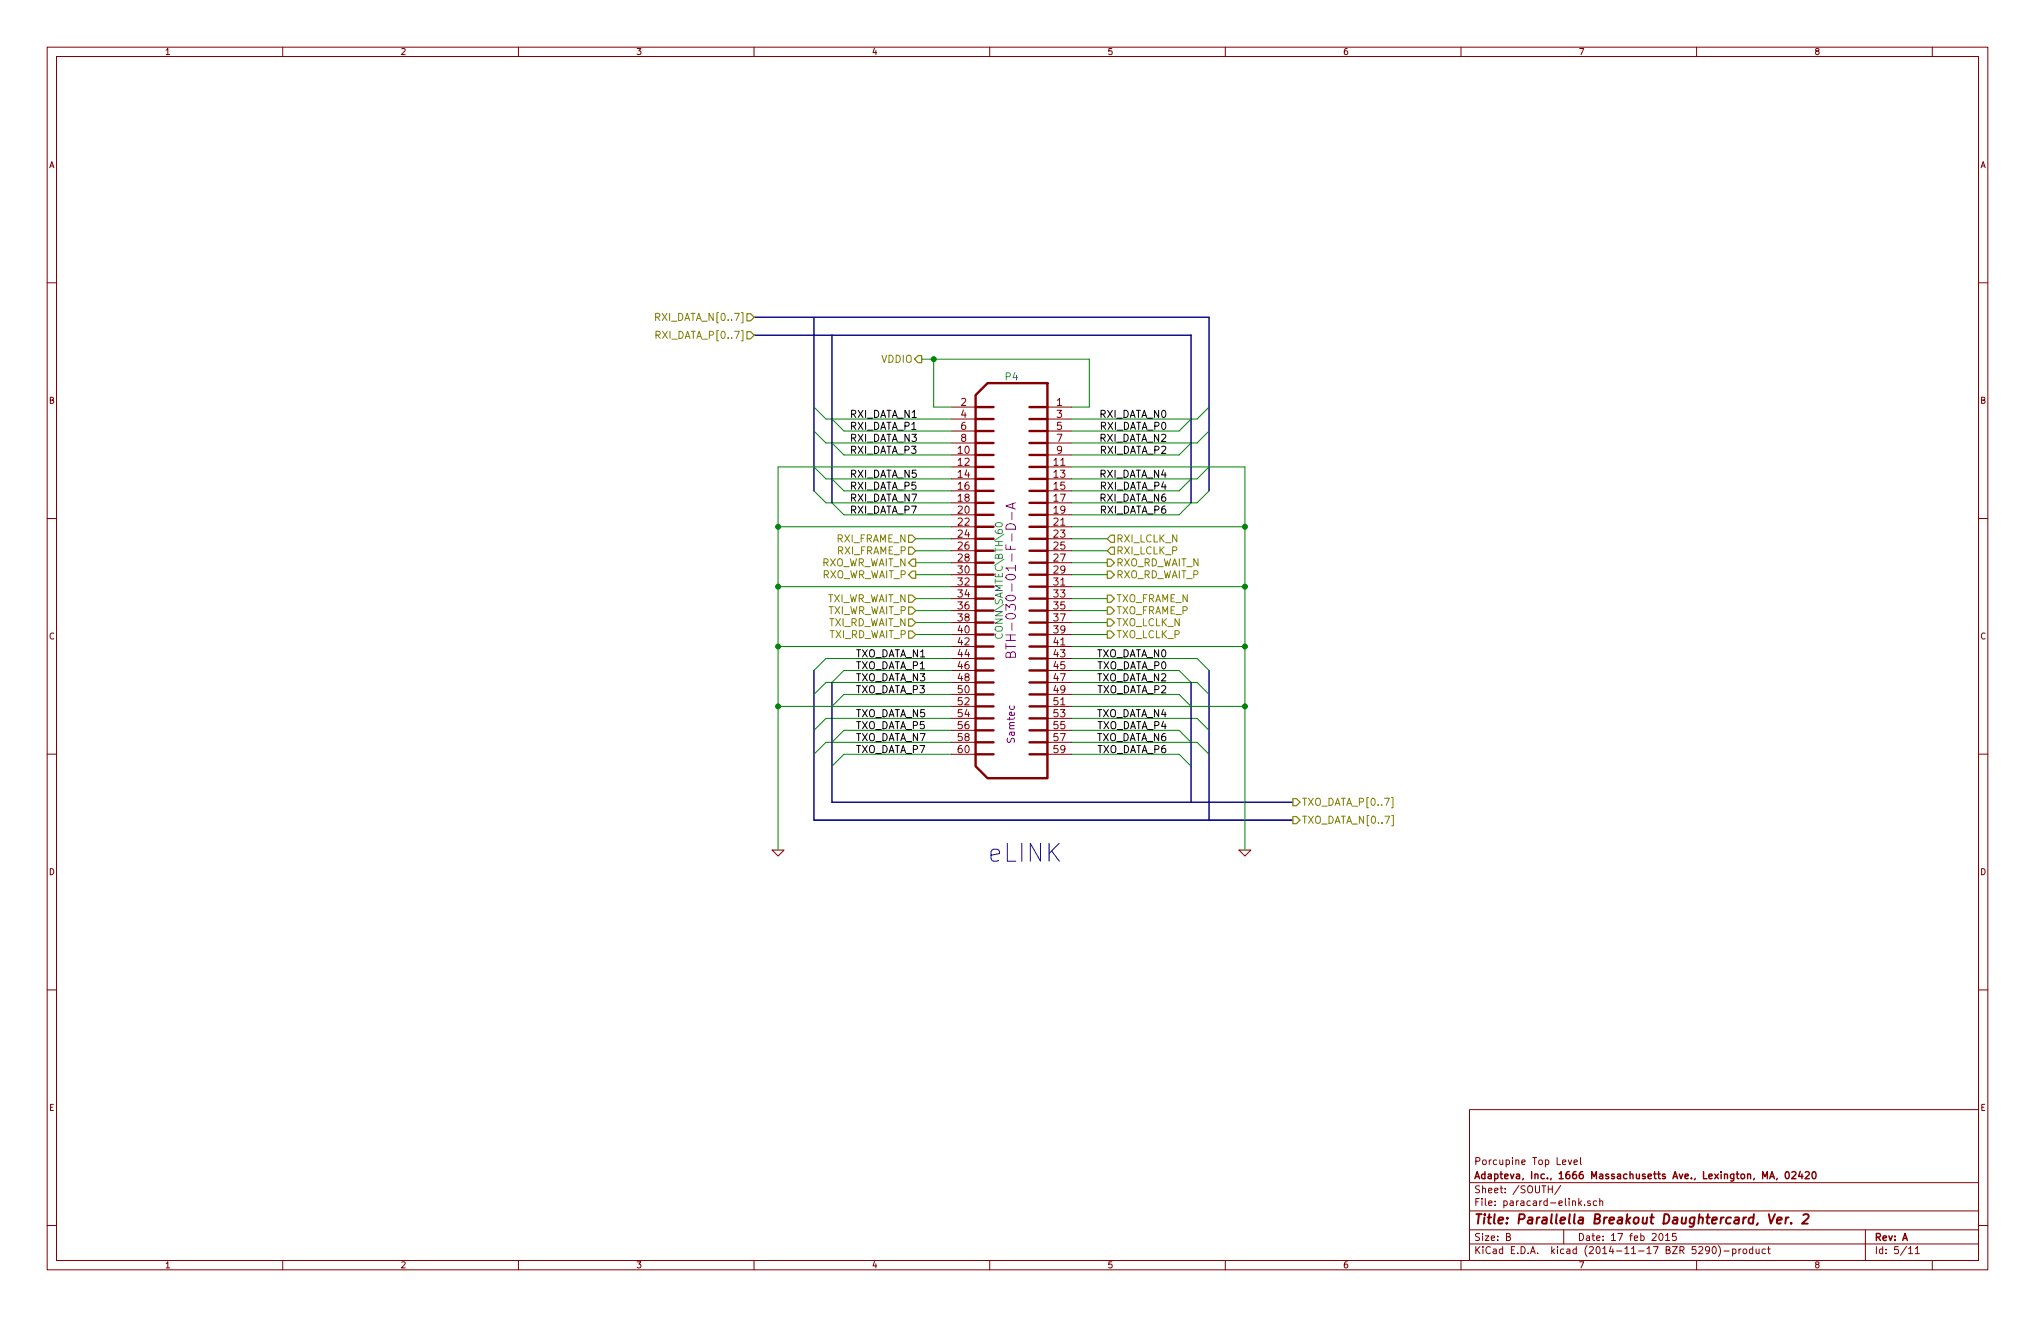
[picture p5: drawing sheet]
<svg xmlns="http://www.w3.org/2000/svg" width="432mm" height="279mm" viewBox="0 0 432 279" stroke-linecap="round" stroke-linejoin="round" font-family="sans-serif">
<g fill="none" stroke="#840000" stroke-width=".21">
<path d="M10 10h411.8v259.4h-411.8zM12 12h407.8v255.4h-407.8zM60 10v2M110 10v2M160 10v2M210 10v2M260 10v2M310 10v2M360 10v2M410 10v2M10 60h2M419.8 60h2"/>
<path d="M201.9 86.4h5.1M201.9 88.9h5.1M201.9 91.4h5.1M201.9 94h5.1M201.9 96.5h5.1M201.9 99.1h5.1M222.2 86.4h5.1M222.2 88.9h5.1M222.2 91.4h5.1M222.2 94h5.1M222.2 96.5h5.1M222.2 99.1h5.1"/>
<path d="M10 110h2M201.9 109.2h5.1M201.9 111.8h5.1M201.9 101.6h5.1M201.9 114.3h5.1M201.9 104.1h5.1M201.9 116.8h5.1M201.9 106.7h5.1M201.9 119.4h5.1M222.2 109.2h5.1M222.2 111.8h5.1M222.2 101.6h5.1"/>
<path d="M222.2 114.3h5.1M222.2 104.1h5.1M222.2 116.8h5.1M222.2 106.7h5.1M222.2 119.4h5.1M419.8 110h2M201.9 121.9h5.1M201.9 134.6h5.1M201.9 124.5h5.1M201.9 137.2h5.1M201.9 127h5.1M201.9 139.7h5.1"/>
<path d="M201.9 129.5h5.1M201.9 132.1h5.1M222.2 121.9h5.1M222.2 134.6h5.1M222.2 124.5h5.1M222.2 137.2h5.1M222.2 127h5.1M222.2 139.7h5.1M222.2 129.5h5.1M222.2 132.1h5.1M10 160h2M201.9 147.3h5.1"/>
<path d="M201.9 149.9h5.1M201.9 152.4h5.1M201.9 142.2h5.1M201.9 154.9h5.1M201.9 144.8h5.1M201.9 157.5h5.1M222.2 147.3h5.1M222.2 149.9h5.1M222.2 152.4h5.1M222.2 142.2h5.1M222.2 154.9h5.1M222.2 144.8h5.1"/>
<path d="M222.2 157.5h5.1M419.8 160h2M201.9 160h5.1M222.2 160h5.1M163.8 180.3h2.6l-1.3 1.3zM262.9 180.3h2.5l-1.2 1.3zM10 210h2M419.8 210h2M311.8 235.4h108v32h-108zM10 260h2M311.8 256.9h108M311.8 250.9h108"/>
<path d="M328.5 252.3h.9M329.4 251.6v1.5M331.2 251.5l-1.3 1.9M332.8 246.1l.3 1 .4-1M334 246.6l.7-.2-.1-.2-.4-.1-.2 .2 .1 .7h.5M335 254.3v1.5M335.2 255.2l.4 .6M335.4 245.6v1.3l.2 .2M335.6 254.8l-.6 .5M336.2 255.6v.2M337.4 254.8h-.3l-.2 .2v.2l.5 .1v.4h-.5M338.8 254.8h-.4l-.3 .2 .1 .6 .2 .2 .4-.1"/>
<path d="M339.4 254.9l.2-.1h.4l.1 1M339.4 254.3v1.5M419.8 260h2M60 267.4v2M110 267.4v2M160 267.4v2M210 267.4v2M260 267.4v2M310 267.4v2M311.8 263.9h108M311.8 260.9h108M319.7 262.4l.7-.1v-.5l-.2-.1h-.5v1.5h.5l.2-.2 .1-.3-.3-.3"/>
<path d="M331.8 260.9v3M352.1 261.8l.2-.1a.8 .8 0 0 1 .6 .7 .8 .8 0 0 1-.6 .8l-.3-.6zM353.4 262.1l.4-.4v1.5M353.4 263.2h.9M355.6 261.7h-.7l-.1 .7 .7-.1 .2 .2-.1 .5-.2 .2-.6-.2M360 267.4v2M362.7 265.1l-.2 .3h-.3l-.3-.3v-.4l.3-.2h.3l.2 .2a1.01 1.01 0 0 1-.4 1.3h-.3M363.4 264.6l.3-.1a.8 .8 0 0 1 .5 .7 .8 .8 0 0 1-.5 .8l-.4-.6zM364.6 264.3a1.71 1.71 0 0 1 0 2.2M365.8 265.4h1.1M367.6 265h.5l.3 .3-.2 .6h-.6M367.6 265v1.5"/>
<path d="M369 265v1M369.4 265l-.4 .3M369.9 265.1l.2-.1 .5 .1v.6l-.1 .2-.4 .1-.2-.2zM371.9 265h-.4l-.3 .3 .1 .5 .2 .2 .4-.1M371.9 264.5v1.5M372.6 265l.1 .9 .3 .1 .3-.2M373.3 265v1M374.6 265h-.4l-.3 .3 .1 .5 .2 .2 .4-.1M375.1 265h.5M375.3 264.5v1.3l.3 .2M395.8 260.9v6.5M405 264.9l.4-.4v1.5"/>
<path d="M405 266h.8M406.4 264.9l.4-.4v1.5M406.4 266h.9M410 267.4v2"/>
</g>
<path d="M375.3 257.6l.4 2 .9-2M377.1 258.9l1-.2-.1-.4h-.8l-.2 1 .3 .3 .6-.1M379 258.3l-.2 1.3M379.5 258.3h-.4l-.2 .3M380.1 259.4v.2M382.7 257.8l.3-.2h.4l.2 .1 .2 .5-1.5 1.4h1.3" fill="none" stroke="#840000" stroke-width=".41"/>
<path d="M375.5 250.1l.5-1.5 .5 1.5M377.1 250l-.2 .3M378.9 248.7l.2-.1a.8 .8 0 0 1 .6 .7 .8 .8 0 0 1-.6 .8l-.3-.6zM380.2 248.7l.6-.1 .3 .4-1 1.1h1M382 248.5l-.4 1.1h1M382.3 249.1v1M383.1 248.7l.5-.1 .3 .4-.9 1.1h.9M384.6 248.7l.2-.1a.8 .8 0 0 1 .6 .7 .8 .8 0 0 1-.6 .8l-.3-.6z" fill="none" stroke="#840000" stroke-width=".3"/>
<g fill="none" stroke="#008400" stroke-width=".21">
<path d="M195.6 76.2h35.5v10.2h-3.8M198.1 76.2v10.2h3.8M172.7 86.4l2.6 2.5h26.6M172.7 91.4l2.6 2.6h26.6M172.7 99.1l2.6 2.5h26.6M176.5 88.9l2.6 2.5h22.8M176.5 94l2.6 2.5h22.8M201.9 99.1h-36.8v81.2M227.3 99.1h36.9v81.2M252.7 88.9l-2.5 2.5h-22.9M252.7 94l-2.5 2.5h-22.9M256.5 86.4l-2.5 2.5h-26.7"/>
<path d="M256.5 91.4l-2.5 2.6h-26.7M256.5 99.1l-2.5 2.5h-26.7M165.1 111.8h36.8M172.7 104.1l2.6 2.6h26.6M176.5 101.6l2.6 2.5h22.8M176.5 106.7l2.6 2.5h22.8M194.3 114.3h7.6M194.3 116.8h7.6M194.3 119.4h7.6M227.3 114.3h7.6M227.3 116.8h7.6M227.3 119.4h7.6"/>
<path d="M227.3 111.8h36.9M252.7 101.6l-2.5 2.5h-22.9M252.7 106.7l-2.5 2.5h-22.9M256.5 104.1l-2.5 2.6h-26.7M165.1 124.5h36.8M165.1 137.2h36.8M194.3 121.9h7.6M194.3 127h7.6M194.3 129.5h7.6M194.3 132.1h7.6M194.3 134.6h7.6M201.9 139.7h-26.6l-2.6 2.5"/>
<path d="M227.3 121.9h7.6M227.3 127h7.6M227.3 129.5h7.6M227.3 132.1h7.6M227.3 134.6h7.6M227.3 139.7h26.7l2.5 2.5M227.3 124.5h36.9M227.3 137.2h36.9M165.1 149.9h36.8M201.9 142.2h-22.8l-2.6 2.6M201.9 144.8h-26.6l-2.6 2.5M201.9 147.3h-22.8l-2.6 2.6"/>
<path d="M201.9 152.4h-26.6l-2.6 2.5M201.9 154.9h-22.8l-2.6 2.6M201.9 157.5h-26.6l-2.6 2.5M227.3 142.2h22.9l2.5 2.6M227.3 144.8h26.7l2.5 2.5M227.3 147.3h22.9l2.5 2.6M227.3 152.4h26.7l2.5 2.5M227.3 154.9h22.9l2.5 2.6M227.3 157.5h26.7l2.5 2.5M227.3 149.9h36.9M201.9 160h-22.8l-2.6 2.6M227.3 160h22.9l2.5 2.6"/>
</g>
<g fill="#008400" stroke="#008400" stroke-width=".25">
<circle cx="198.1" cy="76.2" r=".51"/>
<circle cx="264.2" cy="111.8" r=".51"/>
<circle cx="264.2" cy="124.5" r=".51"/>
<circle cx="264.2" cy="137.2" r=".51"/>
<circle cx="264.2" cy="149.9" r=".51"/>
<circle cx="165.1" cy="111.8" r=".51"/>
<circle cx="165.1" cy="124.5" r=".51"/>
<circle cx="165.1" cy="137.2" r=".51"/>
<circle cx="165.1" cy="149.9" r=".51"/>
</g>
<g fill="none" stroke="#848400" stroke-width=".25">
<path d="M158.5 66.5h.8l.7 .8-.7 .8h-.8zM158.5 70.4h.8l.7 .7-.7 .8h-.8zM194.8 75.4h.8v1.6h-.8l-.7-.8zM192.8 113.5h.7l.8 .8-.8 .8h-.7zM192.8 116.1h.7l.8 .7-.8 .8h-.7zM193.5 118.6h.8v1.5h-.8l-.7-.7zM234.9 118.6h.8l.8 .8-.8 .7h-.8zM235.7 113.5h.8v1.6h-.8l-.8-.8zM235.7 116.1h.8v1.5h-.8l-.8-.8zM192.8 126.2h.7l.8 .8-.8 .8h-.7zM192.8 128.8h.7l.8 .7-.8 .8h-.7zM192.8 131.3h.7l.8 .8-.8 .7h-.7z"/>
<path d="M192.8 133.9h.7l.8 .7-.8 .8h-.7zM193.5 121.2h.8v1.5h-.8l-.7-.8zM234.9 121.2h.8l.8 .7-.8 .8h-.8zM234.9 126.2h.8l.8 .8-.8 .8h-.8zM234.9 128.8h.8l.8 .7-.8 .8h-.8zM234.9 131.3h.8l.8 .8-.8 .7h-.8zM234.9 133.9h.8l.8 .7-.8 .8h-.8zM274.3 169.4h.8l.7 .8-.7 .7h-.8zM274.3 173.2h.8l.7 .8-.7 .8h-.8z"/>
</g>
<path d="M160 71.1h92.7v35.6M160 67.3h96.5v36.8M172.7 67.3v36.8M176.5 71.1v35.6M172.7 142.2v31.8h101.6M176.5 144.8v25.4h97.8M252.7 144.8v25.4M256.5 142.2v31.8" fill="none" stroke="#000084" stroke-width=".3"/>
<path d="M139.1 67.3l.8-.1 .1-.2-.1-.4-.2-.1h-.6v1.5M139.2 71.1l.7-.1 .2-.2-.1-.4-.2-.1h-.6v1.5M295.2 169.2h.4v2.2h-.4M295.3 173h.4v2.2h-.4" fill="none" stroke="#848400" stroke-width=".21"/>
<g fill="none" stroke="#840000" stroke-width=".51">
<path d="M207 83.8l2.5-2.5h12.7v83.8h-12.7l-2.5-2.5zM207 99.1h3.8M207 96.5h3.8M207 94h3.8M207 91.4h3.8M207 88.9h3.8M207 86.4h3.8M218.4 99.1h3.8M218.4 96.5h3.8M218.4 94h3.8M218.4 91.4h3.8M218.4 88.9h3.8"/>
<path d="M218.4 86.4h3.8M207 119.4h3.8M207 116.8h3.8M207 114.3h3.8M207 111.8h3.8M207 109.2h3.8M207 106.7h3.8M207 104.1h3.8M207 101.6h3.8M218.4 119.4h3.8M218.4 116.8h3.8M218.4 114.3h3.8"/>
<path d="M218.4 111.8h3.8M218.4 109.2h3.8M218.4 106.7h3.8M218.4 104.1h3.8M218.4 101.6h3.8M207 139.7h3.8M207 137.2h3.8M207 134.6h3.8M207 132.1h3.8M207 129.5h3.8M207 127h3.8M207 124.5h3.8"/>
<path d="M207 121.9h3.8M218.4 139.7h3.8M218.4 137.2h3.8M218.4 134.6h3.8M218.4 132.1h3.8M218.4 129.5h3.8M218.4 127h3.8M218.4 124.5h3.8M218.4 121.9h3.8M207 157.5h3.8M207 154.9h3.8M207 152.4h3.8"/>
<path d="M207 149.9h3.8M207 147.3h3.8M207 144.8h3.8M207 142.2h3.8M218.4 157.5h3.8M218.4 154.9h3.8M218.4 152.4h3.8M218.4 149.9h3.8M218.4 147.3h3.8M218.4 144.8h3.8M218.4 142.2h3.8M207 160h3.8"/>
<path d="M218.4 160h3.8"/>
</g>
<path d="M214.7 108.7v1.5M214.9 106.9v.9M215.5 106.7l-2.1 .6 2.1 .7M213.4 136.6v1.1M213.4 137.1h2.1M214.4 138.8a.54 .54 0 0 1 .5-.5 .54 .54 0 0 1 .6 .4v.7h-2.1l.1-.8a.48 .48 0 0 1 .5-.2 .48 .48 0 0 1 .4 .4v.6" fill="none" stroke="#840084" stroke-width=".21"/>
<text font-size="5.3" fill="#0000c2" x="209.5" y="182.9">eLINK</text>
<text font-size="2.8" fill="#840084" x="215.6" y="135.3" transform="rotate(-90 215.6 135.3)">BTH-030-01-F-D-A</text>
<text font-size="2.8" fill="#840000" x="312.8" y="259.7">Title: Parallella Breakout Daughtercard, Ver. 2</text>
<g font-size="2.1" fill="#848400">
<text x="139.8" y="68.1">RXI_DATA_N[0..7]</text>
<text x="139.9" y="71.9">RXI_DATA_P[0..7]</text>
<text x="186.9" y="77">VDDIO</text>
<text x="177.4" y="115.1">RXI_FRAME_N</text>
<text x="177.5" y="117.6">RXI_FRAME_P</text>
<text x="236.9" y="115.1">RXI_LCLK_N</text>
<text x="236.9" y="117.6">RXI_LCLK_P</text>
<text x="173.7" y="120.1">RXO_WR_WAIT_N</text>
<text x="173.9" y="122.7">RXO_WR_WAIT_P</text>
<text x="236.9" y="120.1">RXO_RD_WAIT_N</text>
<text x="236.9" y="122.7">RXO_RD_WAIT_P</text>
<text x="175.1" y="127.8">TXI_WR_WAIT_N</text>
<text x="175.2" y="130.3">TXI_WR_WAIT_P</text>
<text x="236.9" y="127.8">TXO_FRAME_N</text>
<text x="236.9" y="130.3">TXO_FRAME_P</text>
<text x="175.5" y="132.8">TXI_RD_WAIT_N</text>
<text x="175.6" y="135.4">TXI_RD_WAIT_P</text>
<text x="236.9" y="132.8">TXO_LCLK_N</text>
<text x="236.9" y="135.4">TXO_LCLK_P</text>
<text x="276.3" y="170.9">TXO_DATA_P[0..7]</text>
<text x="276.3" y="174.8">TXO_DATA_N[0..7]</text>
</g>
<g font-size="2.1" fill="#008484">
<text x="213.3" y="80.7">P4</text>
<text x="212.8" y="135" transform="rotate(-90 212.8 135)">CONN\SAMTEC\BTH\60</text>
</g>
<g font-size="2.1">
<text x="180.3" y="88.6">RXI_DATA_N1</text>
<text x="233.1" y="88.6">RXI_DATA_N0</text>
<text x="180.3" y="91.2">RXI_DATA_P1</text>
<text x="180.3" y="93.7">RXI_DATA_N3</text>
<text x="233.1" y="93.7">RXI_DATA_N2</text>
<text x="233.3" y="91.2">RXI_DATA_P0</text>
<text x="180.3" y="96.3">RXI_DATA_P3</text>
<text x="180.3" y="101.3">RXI_DATA_N5</text>
<text x="233.1" y="101.3">RXI_DATA_N4</text>
<text x="233.3" y="96.3">RXI_DATA_P2</text>
<text x="180.3" y="103.9">RXI_DATA_P5</text>
<text x="180.3" y="106.4">RXI_DATA_N7</text>
<text x="233.1" y="106.4">RXI_DATA_N6</text>
<text x="233.3" y="103.9">RXI_DATA_P4</text>
<text x="180.3" y="109">RXI_DATA_P7</text>
<text x="233.3" y="109">RXI_DATA_P6</text>
<text x="181.6" y="139.4">TXO_DATA_N1</text>
<text x="181.6" y="142">TXO_DATA_P1</text>
<text x="232.3" y="139.4">TXO_DATA_N0</text>
<text x="232.4" y="142">TXO_DATA_P0</text>
<text x="181.6" y="144.5">TXO_DATA_N3</text>
<text x="181.6" y="147.1">TXO_DATA_P3</text>
<text x="232.3" y="144.5">TXO_DATA_N2</text>
<text x="232.4" y="147.1">TXO_DATA_P2</text>
<text x="181.6" y="152.1">TXO_DATA_N5</text>
<text x="181.6" y="154.7">TXO_DATA_P5</text>
<text x="232.3" y="152.1">TXO_DATA_N4</text>
<text x="232.4" y="154.7">TXO_DATA_P4</text>
<text x="181.6" y="157.2">TXO_DATA_N7</text>
<text x="181.6" y="159.8">TXO_DATA_P7</text>
<text x="232.3" y="157.2">TXO_DATA_N6</text>
<text x="232.4" y="159.8">TXO_DATA_P6</text>
</g>
<g font-size="2.1" fill="#840000">
<text x="203.9" y="86.1">2</text>
<text x="203.9" y="88.6">4</text>
<text x="224.2" y="86.1">1</text>
<text x="224.2" y="88.6">3</text>
<text x="203.9" y="91.2">6</text>
<text x="203.9" y="93.7">8</text>
<text x="224.2" y="91.2">5</text>
<text x="224.2" y="93.7">7</text>
<text x="203.3" y="96.3">10</text>
<text x="203.3" y="98.8">12</text>
<text x="203.3" y="101.3">14</text>
<text x="223.6" y="98.8">11</text>
<text x="223.6" y="101.3">13</text>
<text x="224.2" y="96.3">9</text>
<text x="203.3" y="103.9">16</text>
<text x="203.3" y="106.4">18</text>
<text x="223.6" y="103.9">15</text>
<text x="223.6" y="106.4">17</text>
<text x="203.3" y="109">20</text>
<text x="203.3" y="111.5">22</text>
<text x="223.6" y="111.5">21</text>
<text x="223.6" y="109">19</text>
<text x="203.3" y="114">24</text>
<text x="203.3" y="116.6">26</text>
<text x="203.3" y="119.1">28</text>
<text x="223.6" y="114">23</text>
<text x="223.6" y="116.6">25</text>
<text x="223.6" y="119.1">27</text>
<text x="203.3" y="121.7">30</text>
<text x="203.3" y="124.2">32</text>
<text x="223.6" y="124.2">31</text>
<text x="223.6" y="121.7">29</text>
<text x="203.3" y="126.7">34</text>
<text x="203.3" y="129.3">36</text>
<text x="203.3" y="131.8">38</text>
<text x="223.6" y="126.7">33</text>
<text x="223.6" y="129.3">35</text>
<text x="223.6" y="131.8">37</text>
<text x="203.3" y="134.4">40</text>
<text x="203.3" y="136.9">42</text>
<text x="223.6" y="136.9">41</text>
<text x="223.6" y="134.4">39</text>
<text x="203.3" y="139.4">44</text>
<text x="203.3" y="142">46</text>
<text x="223.6" y="139.4">43</text>
<text x="223.6" y="142">45</text>
<text x="203.3" y="147.1">50</text>
<text x="203.3" y="149.6">52</text>
<text x="203.3" y="144.5">48</text>
<text x="223.6" y="149.6">51</text>
<text x="223.6" y="144.5">47</text>
<text x="223.6" y="147.1">49</text>
<text x="203.3" y="152.1">54</text>
<text x="203.3" y="154.7">56</text>
<text x="223.6" y="152.1">53</text>
<text x="223.6" y="154.7">55</text>
<text x="203.3" y="159.8">60</text>
<text x="203.3" y="157.2">58</text>
<text x="223.6" y="157.2">57</text>
<text x="223.6" y="159.8">59</text>
<text x="312.8" y="250.1">Adapteva, Inc., 1666 Massachusetts Ave., Lexington, MA, 02420</text>
<text x="312.8" y="247.1">Porcupine Top Level</text>
<text x="312.8" y="255.8">File: paracard-elink.sch</text>
<text x="312.8" y="253.1">Sheet: /SOUTH/</text>
<text x="312.8" y="263.2">Size: B</text>
<text x="334.8" y="263.2">Date: 17 feb 2015</text>
<text x="397.8" y="263.2">Rev: A</text>
<text x="312.8" y="266">KiCad E.D.A. kicad (2014-11-17 BZR 5290)-product</text>
<text x="397.8" y="266">Id: 5/11</text>
</g>
<text font-size="2.1" fill="#840084" x="215.3" y="157.4" transform="rotate(-90 215.3 157.4)">Samtec</text>
<g font-size="1.8" fill="#840000">
<text x="35" y="11.6">1</text>
<text x="85" y="11.6">2</text>
<text x="135" y="11.6">3</text>
<text x="185" y="11.6">4</text>
<text x="235" y="11.6">5</text>
<text x="285" y="11.6">6</text>
<text x="335" y="11.6">7</text>
<text x="385" y="11.6">8</text>
<text x="10.4" y="35.6">A</text>
<text x="420.2" y="35.6">A</text>
<text x="10.4" y="85.6">B</text>
<text x="420.2" y="85.6">B</text>
<text x="10.4" y="135.6">C</text>
<text x="420.2" y="135.6">C</text>
<text x="10.4" y="185.6">D</text>
<text x="420.2" y="185.6">D</text>
<text x="10.4" y="235.6">E</text>
<text x="420.2" y="235.6">E</text>
<text x="35" y="269">1</text>
<text x="85" y="269">2</text>
<text x="135" y="269">3</text>
<text x="185" y="269">4</text>
<text x="235" y="269">5</text>
<text x="285" y="269">6</text>
<text x="335" y="269">7</text>
<text x="385" y="269">8</text>
</g>
</svg>
